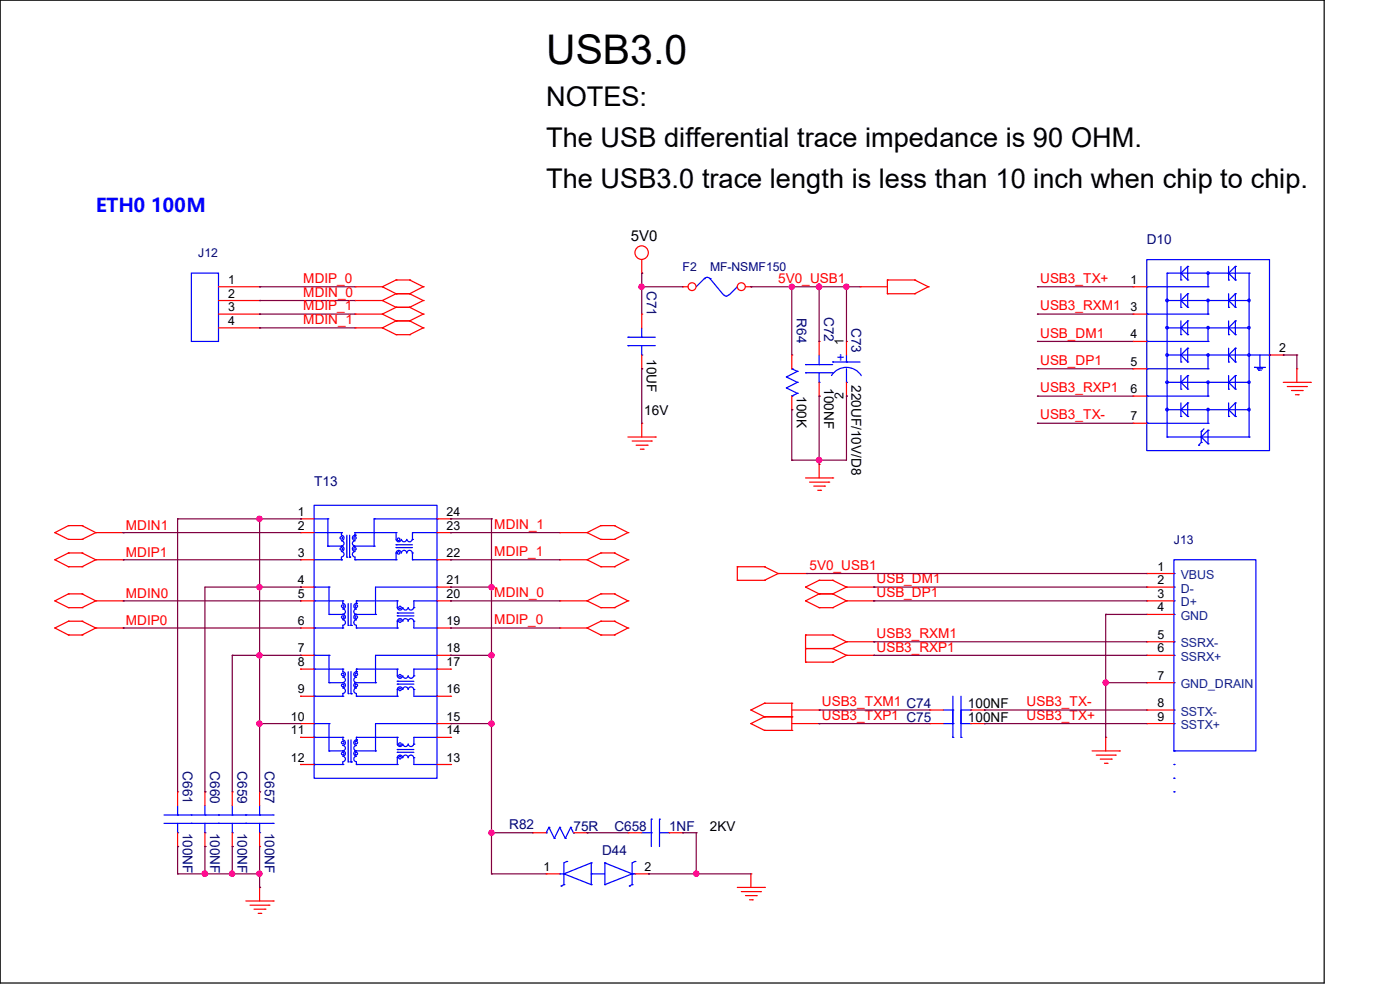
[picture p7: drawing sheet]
<svg xmlns="http://www.w3.org/2000/svg" width="297mm" height="210mm" viewBox="0 0 297 210" stroke-linecap="round" stroke-linejoin="round" font-family="sans-serif">
<path d="M0 0h280.9v208.5h-280.9z" fill="none" stroke="#000" stroke-width=".25"/>
<g fill="none" stroke="#f00" stroke-width=".25">
<path d="M84 59.4h.1M84 59.4h2.9M84 59.4l-2.9 1.4M86.9 59.4h.1M86.9 59.4l2.9 1.4M136.1 58h.1M136.1 55.1v2.9M188.3 59.4h.1M188.3 59.4v2.9M188.3 59.4h5.8M194.1 59.4h.1M194.1 59.4l2.8 1.4"/>
<path d="M75.3 60.8h.1M75.3 63.8h.1M75.3 66.6h.1M75.3 69.6h.1M75.3 60.8h5.8M75.3 63.8h5.8M75.3 66.6h5.8M75.3 69.6h5.8M81.1 60.8h.1M81.1 63.8h.1M81.1 66.6h.1M81.1 69.6h.1"/>
<path d="M81.1 60.8l2.9 1.5M81.1 63.8l2.9 1.4M81.1 66.6l2.9 1.5M81.1 69.6l2.9 1.4M84 62.3h.1M84 65.2h.1M84 68.1h.1M84 71h.1M84 62.3h2.9M84 65.2h2.9M84 62.3l-2.9 1.5M84 68.1h2.9"/>
<path d="M84 65.2l-2.9 1.4M84 71h2.9M84 68.1l-2.9 1.5M86.9 62.3h.1M86.9 65.2h.1M86.9 68.1h.1M86.9 71h.1M86.9 62.3l2.9 1.5M86.9 65.2l2.9 1.4M86.9 68.1l2.9 1.5M89.8 60.8h.1M89.8 63.8h.1"/>
<path d="M89.8 66.6h.1M89.8 69.6h.1M89.8 60.8l-2.9 1.5M89.8 63.8l-2.9 1.4M89.8 66.6l-2.9 1.5M89.8 69.6l-2.9 1.4M136.1 66.6h.1M136.1 78.2h.1M136.1 66.6v3M136.1 75.3v2.9M168 75.3h.1M168 75.3v2.9"/>
<path d="M179.6 72.4h.1M179.6 72.4v2.9M182.5 60.8h.1M182.5 60.8h5.8M188.3 62.3h.1M188.3 62.3h5.8M194.1 62.3h.1M196.9 60.8h.1M196.9 60.8l-2.8 1.5M240.4 60.8h.1M240.4 66.6h.1M240.4 72.4h.1"/>
<path d="M240.4 78.2h.1M240.4 60.8h2.9M240.4 66.6h2.9M240.4 72.4h2.9M240.4 78.2h2.9M269.3 75.3h2.9M272.2 75.3h.1M275.1 78.2h.1M275.1 78.2v2.9M133.2 92.7h5.8M134.1 93.6h4.1M135 94.4h2.3"/>
<path d="M135.8 95.3h.6M136.1 89.8h.1M136.1 89.8v2.9M136.4 95.3h.1M137.3 94.4h.1M138.2 93.6h.1M139 92.7h.1M168 86.9h.1M168 84v2.9M173.8 98.5h.1M173.8 98.5v2.9M179.6 84h.1"/>
<path d="M179.6 81.1v2.9M240.4 84h.1M240.4 89.8h.1M240.4 84h2.9M240.4 89.8h2.9M272.2 81.1h5.8M273.1 82h4.1M274 82.8h2.3M274.8 83.7h.6M275.4 83.7h.1M276.3 82.8h.1M277.2 82h.1"/>
<path d="M278 81.1h.1M11.6 118.7h.1M11.6 113h.1M11.6 118.7l2.9 1.5M11.6 113l2.9 1.4M14.5 117.3h.1M14.5 114.4h.1M14.5 111.5h.1M14.5 117.3l-2.9 1.4M14.5 117.3h2.9M14.5 114.4h2.9M14.5 111.5l-2.9 1.5"/>
<path d="M14.5 111.5h2.9M17.4 117.3h.1M17.4 114.4h.1M17.4 111.5h.1M17.4 117.3l2.9 1.4M17.4 111.5l2.9 1.5M20.3 118.7h.1M20.3 113h.1M20.3 118.7h5.8M20.3 118.7l-2.9 1.5M20.3 113h5.8M20.3 113l-2.9 1.4"/>
<path d="M26.1 118.7h.1M26.1 113h.1M63.8 110.1h.1M63.8 113h.1M63.8 118.7h.1M63.8 118.7h2.8M63.8 113h2.8M63.8 110.1h2.8M92.7 118.7h2.9M92.7 113h2.9M92.7 110.1h2.9M95.6 118.7h.1"/>
<path d="M95.6 113h.1M95.6 110.1h.1M118.7 118.7h.1M118.7 113h.1M118.7 118.7h5.8M118.7 113h5.8M124.5 118.7h.1M124.5 113h.1M124.5 118.7l3 1.5M124.5 113l3 1.4M127.5 117.3h.1M127.5 114.4h.1"/>
<path d="M127.5 111.5h.1M127.5 117.3h2.8M127.5 114.4h2.8M127.5 111.5h2.8M127.5 117.3l-3 1.4M127.5 111.5l-3 1.5M130.3 117.3h.1M130.3 114.4h.1M130.3 111.5h.1M130.3 117.3l2.9 1.4M130.3 111.5l2.9 1.5M133.2 118.7h.1"/>
<path d="M133.2 113h.1M133.2 118.7l-2.9 1.5M133.2 113l-2.9 1.4M170.9 101.4h5.8M171.7 102.3h4.1M172.6 103.1h2.3M173.5 104h.6M174.1 104h.1M174.9 103.1h.1M175.8 102.3h.1M176.7 101.4h.1M11.6 133.2h.1"/>
<path d="M11.6 127.5h.1M11.6 133.2l2.9 1.5M11.6 127.5l2.9 1.4M14.5 134.7h.1M14.5 131.8h.1M14.5 128.9h.1M14.5 126h.1M14.5 120.2h.1M14.5 120.2h2.9M14.5 134.7h2.9M14.5 126h2.9M14.5 128.9h2.9"/>
<path d="M14.5 131.8l-2.9 1.4M14.5 131.8h2.9M14.5 126l-2.9 1.5M17.4 134.7h.1M17.4 131.8h.1M17.4 128.9h.1M17.4 126h.1M17.4 120.2h.1M17.4 131.8l2.9 1.4M17.4 126l2.9 1.5M20.3 133.2h.1M20.3 127.5h.1"/>
<path d="M20.3 127.5h5.8M20.3 133.2h5.8M20.3 133.2l-2.9 1.5M20.3 127.5l-2.9 1.4M26.1 133.2h.1M26.1 127.5h.1M63.8 124.5h.1M63.8 127.5h.1M63.8 133.2h.1M63.8 139h.1M63.8 139h2.8M63.8 124.5h2.8"/>
<path d="M63.8 127.5h2.8M63.8 133.2h2.8M92.7 139h2.9M92.7 124.5h2.9M92.7 127.5h2.9M92.7 133.2h2.9M95.6 139h.1M95.6 133.2h.1M95.6 127.5h.1M95.6 124.5h.1M118.7 133.2h.1M118.7 127.5h.1"/>
<path d="M118.7 127.5h5.8M118.7 133.2h5.8M124.5 133.2h.1M124.5 127.5h.1M124.5 133.2l3 1.5M124.5 127.5l3 1.4M127.5 134.7h.1M127.5 131.8h.1M127.5 128.9h.1M127.5 126h.1M127.5 120.2h.1M127.5 120.2h2.8"/>
<path d="M127.5 134.7h2.8M127.5 126h2.8M127.5 128.9h2.8M127.5 131.8h2.8M127.5 131.8l-3 1.4M127.5 126l-3 1.5M130.3 134.7h.1M130.3 131.8h.1M130.3 128.9h.1M130.3 126h.1M130.3 120.2h.1M130.3 131.8l2.9 1.4"/>
<path d="M130.3 126l2.9 1.5M133.2 133.2h.1M133.2 127.5h.1M133.2 133.2l-2.9 1.5M133.2 127.5l-2.9 1.4M156.4 123.1h.1M156.4 120.2h.1M156.4 123.1h5.8M156.4 120.2v2.9M156.4 120.2h5.8M162.2 120.2h.1M162.2 123.1h.1"/>
<path d="M162.2 120.2l2.9 1.5M165.1 121.7h.1M165.1 121.7h5.8M165.1 121.7l-2.9 1.4M170.9 121.7h.1M170.9 137.6h.1M170.9 134.7h.1M170.9 124.5h.1M170.9 127.5h.1M170.9 137.6h5.8M170.9 134.7v5.8M170.9 134.7h5.8"/>
<path d="M170.9 124.5l2.9 1.5M170.9 127.5l2.9 1.4M173.8 123.1h.1M173.8 126h.1M173.8 128.9h.1M173.8 123.1h2.9M173.8 123.1l-2.9 1.4M173.8 126h2.9M173.8 126l-2.9 1.5M173.8 128.9h2.9M176.7 134.7h.1M176.7 137.6h.1"/>
<path d="M176.7 123.1h.1M176.7 126h.1M176.7 128.9h.1M176.7 134.7l2.9 1.4M176.7 137.6l2.9 1.4M176.7 123.1l2.9 1.4M176.7 126l2.9 1.5M179.6 136.1h.1M179.6 139h.1M179.6 124.5h.1M179.6 127.5h.1M179.6 136.1h5.8"/>
<path d="M179.6 136.1l-2.9 1.5M179.6 139h5.8M179.6 139l-2.9 1.5M179.6 124.5h5.8M179.6 124.5l-2.9 1.5M179.6 127.5h5.8M179.6 127.5l-2.9 1.4M185.4 136.1h.1M185.4 139h.1M185.4 124.5h.1M185.4 127.5h.1M243.3 121.7h.1"/>
<path d="M243.3 124.5h.1M243.3 127.5h.1M243.3 130.3h.1M243.3 136.1h.1M243.3 139h.1M243.3 121.7h5.7M243.3 136.1h5.7M243.3 139h5.7M243.3 124.5h5.7M243.3 127.5h5.7M243.3 130.3h5.7M63.8 141.9h.1"/>
<path d="M63.8 147.7h.1M63.8 153.5h.1M63.8 156.4h.1M63.8 153.5h2.8M63.8 141.9h2.8M63.8 147.7h2.8M63.8 156.4h2.8M92.7 153.5h2.9M92.7 141.9h2.9M92.7 147.7h2.9M92.7 156.4h2.9M95.6 156.4h.1"/>
<path d="M95.6 153.5h.1M95.6 147.7h.1M95.6 141.9h.1M159.3 153.5h.1M159.3 150.6h.1M159.3 153.5l2.9 1.4M159.3 150.6l2.9 1.5M162.2 152.1h.1M162.2 154.9h.1M162.2 149.2h.1M162.2 154.9h5.8M162.2 152.1h5.8"/>
<path d="M162.2 152.1l-2.9 1.4M162.2 149.2h5.8M162.2 149.2l-2.9 1.4M168 154.9h.1M168 152.1h.1M168 149.2h.1M168 153.5h5.8M168 149.2v5.7M168 150.6h5.8M170.9 140.5h.1M170.9 140.5h5.8M173.8 153.5h.1"/>
<path d="M173.8 150.6h.1M176.7 140.5h.1M197.2 153.5h.1M197.2 150.6h.1M197.2 153.5h2.9M197.2 150.6h2.9M205.9 153.5h2.9M205.9 150.6h2.9M208.8 153.5h.1M208.8 150.6h.1M231.7 159.3h5.8M234.6 156.4h.1"/>
<path d="M234.6 156.4v2.9M237.5 159.3h.1M243.3 144.8h.1M243.3 150.6h.1M243.3 153.5h.1M243.3 153.5h5.7M243.3 150.6h5.7M243.3 144.8h5.7M37.7 168h.1M37.7 179.6h.1M37.7 168v2.9M37.7 176.7v2.9"/>
<path d="M43.5 168h.1M43.5 179.6h.1M43.5 168v2.9M43.5 176.7v2.9M49.3 168h.1M49.3 179.6h.1M49.3 168v2.9M49.3 176.7v2.9M63.8 162.2h.1M63.8 162.2h2.8M92.7 162.2h2.9M95.6 162.2h.1"/>
<path d="M113 176.7h.1M113 176.7h2.9M121.7 176.7h2.8M124.5 176.7h.1M232.6 160.2h4M233.4 161h2.4M234.3 161.9h.6M234.9 161.9h.1M235.8 161h.1M236.6 160.2h.1M52.2 191.1h5.8M53 192h4.1"/>
<path d="M53.9 192.9h2.3M54.8 193.8h.5M55.1 188.3h.1M55.1 188.3v2.8M55.3 193.8h.1M56.2 192.9h.1M57.1 192h.1M58 191.1h.1M115.9 185.4h.1M115.9 185.4h2.8M134.7 185.4h2.9M137.6 185.4h.1"/>
<path d="M156.4 188.3h5.8M157.3 189.1h4M158.2 190h2.2M159 190.9h.6M159.3 185.4h.1M159.3 185.4v2.9M159.6 190.9h.1M160.4 190h.1M161.3 189.1h.1M162.2 188.3h.1"/>
<circle cx="136.1" cy="53.6" r="1.43"/>
</g>
<g fill="none" stroke="#00f" stroke-width=".25">
<path d="M149.4 59.1l.6-.3 .6 .3M149.4 59.1h.1M149.4 59.1l-1.7 1.7M150.6 59.1h.1M150.6 59.1l2.9 3.5M243.3 55.1h26v40.5h-26zM247.6 58h.1M247.6 58h17.4M247.6 58v34.7M250.5 59.4h.1M250.5 58h.1M250.5 56.5v2.9"/>
<path d="M250.5 58l1.5 1.4M252 56.5h.1M252 59.4h.1M252 56.5v2.9M252 56.5l-1.5 1.5M256.3 58h.1M256.3 58v2.8M260.6 59.4h.1M260.6 58h.1M260.6 56.5v2.9M260.6 58l1.5 1.4M262.1 56.5h.1"/>
<path d="M262.1 59.4h.1M262.1 56.5v2.9M262.1 56.5l-1.5 1.5M265 58h.1M265 58v34.7M133.2 73.3h.1M133.2 71.5h.1M133.2 73.3h5.8M133.2 71.5h5.8M136.1 75.3h.1M136.1 71.5h.1M136.1 69.6v1.9"/>
<path d="M136.1 73.3v2M154.6 62.5a.58 .58 0 0 1-1 0M156.4 60.8h.1M156.4 60.8l-1.7 1.8M166.8 80h.1M166.8 80l2.4 1.1M168 78.2h.1M168 78.2l1.2 .6M169.2 78.8h.1M169.2 78.8l-2.4 1.2M176.4 79.7a3.7 3.7 0 0 1 6.3 0M176.7 76.8h.1"/>
<path d="M176.7 76.8h5.8M179.6 76.8h.1M179.6 75.3v1.5M179.6 78.2v2.9M243.3 78.2h.1M243.3 72.4h.1M243.3 66.6h.1M243.3 60.8h.1M243.3 78.2h13M243.3 72.4h13M243.3 66.6h13M243.3 60.8h13"/>
<path d="M247.6 69.6h.1M247.6 63.8h.1M247.6 75.3h.1M247.6 69.6h17.4M247.6 63.8h17.4M247.6 75.3h21.7M250.5 76.8h.1M250.5 75.3h.1M250.5 71h.1M250.5 69.6h.1M250.5 65.2h.1M250.5 63.8h.1"/>
<path d="M250.5 62.3v2.9M250.5 68.1v2.9M250.5 73.9v2.9M250.5 79.7v2.8M250.5 75.3l1.5 1.5M250.5 69.6l1.5 1.4M250.5 63.8l1.5 1.4M252 79.7h.1M252 73.9h.1M252 76.8h.1M252 68.1h.1M252 71h.1"/>
<path d="M252 62.3h.1M252 65.2h.1M252 62.3v2.9M252 68.1v2.9M252 73.9v2.9M252 79.7v2.8M252 79.7l-1.5 1.4M252 73.9l-1.5 1.4M252 68.1l-1.5 1.5M252 62.3l-1.5 1.5M256.3 78.2h.1M256.3 75.3h.1"/>
<path d="M256.3 72.4h.1M256.3 69.6h.1M256.3 66.6h.1M256.3 63.8h.1M256.3 60.8h.1M256.3 63.8v2.8M256.3 69.6v2.8M256.3 75.3v2.9M260.6 76.8h.1M260.6 75.3h.1M260.6 71h.1M260.6 69.6h.1"/>
<path d="M260.6 65.2h.1M260.6 63.8h.1M260.6 62.3v2.9M260.6 68.1v2.9M260.6 73.9v2.9M260.6 79.7v2.8M260.6 75.3l1.5 1.5M260.6 69.6l1.5 1.4M260.6 63.8l1.5 1.4M262.1 79.7h.1M262.1 73.9h.1M262.1 76.8h.1"/>
<path d="M262.1 68.1h.1M262.1 71h.1M262.1 62.3h.1M262.1 65.2h.1M262.1 62.3v2.9M262.1 68.1v2.9M262.1 73.9v2.9M262.1 79.7v2.8M262.1 79.7l-1.5 1.4M262.1 73.9l-1.5 1.4M262.1 68.1l-1.5 1.5M262.1 62.3l-1.5 1.5"/>
<path d="M266.1 77.9h.1M266.1 77.9h2.4M266.7 78.2h.1M266.7 78.2h1.2M267 78.5h.1M267 78.5h.6M267.3 77.9h.1M267.3 75.3v2.6M269.3 75.3h.1M166.8 82.3h.1M166.8 82.3l2.4 1.1M168 84h.1"/>
<path d="M169.2 81.1h.1M169.2 83.4h.1M169.2 81.1l-2.4 1.2M169.2 83.4l-1.2 .6M179.6 81.1h.1M243.3 89.8h.1M243.3 84h.1M243.3 89.8h13M243.3 84h13M247.6 86.9h.1M247.6 81.1h.1M247.6 92.7h.1"/>
<path d="M247.6 86.9h17.4M247.6 81.1h17.4M247.6 92.7h17.4M250.5 88.3h.1M250.5 86.9h.1M250.5 82.5h.1M250.5 81.1h.1M250.5 85.5v2.8M250.5 86.9l1.5 1.4M250.5 81.1l1.5 1.4M252 85.5h.1M252 88.3h.1"/>
<path d="M252 82.5h.1M252 85.5l-1.5 1.4M252 85.5v2.8M254.3 94.4h.1M254.8 91.5h.1M254.8 93.9h.1M254.8 92.7h.1M254.8 91.5v2.4M254.8 93.9l-.5 .5M254.8 92.7l1.5 1.4M255.4 91l-.6 .5M256.3 89.8h.1"/>
<path d="M256.3 86.9h.1M256.3 84h.1M256.3 81.1h.1M256.3 91.3h.1M256.3 94.1h.1M256.3 81.1v2.9M256.3 86.9v2.9M256.3 91.3v2.8M256.3 91.3l-1.5 1.4M260.6 88.3h.1M260.6 86.9h.1M260.6 82.5h.1"/>
<path d="M260.6 81.1h.1M260.6 85.5v2.8M260.6 86.9l1.5 1.4M260.6 81.1l1.5 1.4M262.1 85.5h.1M262.1 88.3h.1M262.1 82.5h.1M262.1 85.5l-1.5 1.4M262.1 85.5v2.8M265 92.7h.1M66.6 107.2h26.1v57.9h-26.1zM66.6 118.7h5.8"/>
<path d="M66.6 113h5.8M66.6 110.1h3M69.6 110.1h.1M69.6 115.9h.1M69.6 115.9h2.8M69.6 110.1v5.8M72.4 118.7h.1M72.4 113h.1M72.4 115.9h.1M72.4 115.9a.55 .55 0 0 1 .6 .5 .55 .55 0 0 1-.6 .6M72.4 113v.5a.57 .57 0 0 1 .6 .6 .57 .57 0 0 1-.6 .6M72.4 114.7a.55 .55 0 0 1 .6 .6 .55 .55 0 0 1-.6 .5"/>
<path d="M72.4 117a.57 .57 0 0 1 .6 .6 .57 .57 0 0 1-.6 .6M72.4 118.2v.5M73.6 118.2h.1M73.6 113.5v4.7M74.2 118.2h.1M74.2 113.5v4.7M75.1 115.9h.1M75.1 115.9h4.3M75.3 113h.1M75.3 118.7h.1M75.3 115.9a.55 .55 0 0 0-.5 .5 .55 .55 0 0 0 .5 .6M75.3 113.5a.57 .57 0 0 0-.5 .6 .57 .57 0 0 0 .5 .6"/>
<path d="M75.3 113.5h.1M75.3 117a.57 .57 0 0 0-.5 .6 .57 .57 0 0 0 .5 .6M75.3 114.7a.55 .55 0 0 0-.5 .6 .55 .55 0 0 0 .5 .5M75.3 118.7h8.7M75.3 113h8.7M75.3 113v.5M75.3 118.2v.5M79.4 110.1h.1M79.4 115.9h.1M79.4 110.1h13.3M79.4 110.1v5.8M84 113v1.4a.55 .55 0 0 0 .6 .5 .55 .55 0 0 0 .5-.5"/>
<path d="M84 113h.1M84 115.6h.1M84 117.3a.55 .55 0 0 1 .6-.5 .55 .55 0 0 1 .5 .5M84 118.7h.1M84 117.3h.1M84 116.2h.1M84 117.3v1.4M84 115.6h3.5M84 116.2h3.5M85.2 117.3a.55 .55 0 0 1 .5-.5 .55 .55 0 0 1 .6 .5 .59 .59 0 0 1 .6-.5 .59 .59 0 0 1 .6 .5M86.3 114.4a.55 .55 0 0 1-.6 .5 .55 .55 0 0 1-.5-.5M87.5 114.4a.57 .57 0 0 1-.6 .5 .57 .57 0 0 1-.6-.5"/>
<path d="M87.5 118.7h.1M87.5 117.3h.1M87.5 113h.1M87.5 114.4h.1M87.5 118.7h5.2M87.5 113h5.2M87.5 113v1.4M87.5 117.3v1.4M92.7 110.1h.1M92.7 113h.1M92.7 118.7h.1M249 118.7h17.4v40.6h-17.4z"/>
<path d="M66.6 139h.1M66.6 133.2h.1M66.6 127.5h.1M66.6 124.5h.1M66.6 124.5h3.2M66.6 127.5h6.1M66.6 133.2h6.1M66.6 139h3.2M69.8 139h.1M69.8 124.5h.1M69.8 130.3h.1M69.8 124.5v5.8"/>
<path d="M69.8 139v5.8M69.8 130.3h2.9M72.7 130.3h.1M72.7 133.2h.1M72.7 127.5h.1M72.7 130.3a.55 .55 0 0 1 .6 .6 .55 .55 0 0 1-.6 .5M72.7 127.5v.5a.57 .57 0 0 1 .6 .6 .57 .57 0 0 1-.6 .6M72.7 129.2a.55 .55 0 0 1 .6 .6 .55 .55 0 0 1-.6 .5M72.7 131.5a.57 .57 0 0 1 .6 .6 .57 .57 0 0 1-.6 .5v.6M73.9 132.7h.1M73.9 128v4.7M74.5 132.7h.1"/>
<path d="M74.5 128v4.7M75.3 130.3h.1M75.3 130.3h4.4M75.6 127.5h.1M75.6 133.2h.1M75.6 128h.1M75.6 127.5h8.7M75.6 133.2h8.7M75.6 127.5v.5M75.6 130.3a.55 .55 0 0 0-.5 .6 .55 .55 0 0 0 .5 .5M75.6 128a.57 .57 0 0 0-.5 .6 .57 .57 0 0 0 .5 .6M75.6 131.5a.57 .57 0 0 0-.5 .6 .57 .57 0 0 0 .5 .5v.6"/>
<path d="M75.6 129.2a.55 .55 0 0 0-.5 .6 .55 .55 0 0 0 .5 .5M79.7 130.3h.1M84.3 127.5v1.4a.57 .57 0 0 0 .6 .5 .57 .57 0 0 0 .5-.5M84.3 127.5h.1M84.3 130h.1M84.3 131.8a.57 .57 0 0 1 .6-.6 .57 .57 0 0 1 .5 .6M84.3 133.2h.1M84.3 131.8h.1M84.3 130.6h.1M84.3 131.8v1.4M84.3 130h3.5M84.3 130.6h3.5"/>
<path d="M85.5 131.8a.55 .55 0 0 1 .5-.6 .55 .55 0 0 1 .6 .6M86.6 128.9a.55 .55 0 0 1-.6 .5 .55 .55 0 0 1-.5-.5M86.6 131.8a.57 .57 0 0 1 .6-.6 .57 .57 0 0 1 .6 .6M87.8 128.9a.57 .57 0 0 1-.6 .5 .57 .57 0 0 1-.6-.5M87.8 131.8h.1M87.8 128.9h.1M87.8 131.8v1.4h4.9M92.7 124.5h.1M92.7 127.5h.1M92.7 133.2h.1M92.7 139h.1M92.7 124.5h-13v5.8"/>
<path d="M92.7 127.5h-4.9v1.4M92.7 139h-13v5.8M249 139h.1M249 136.1h.1M249 130.3h.1M249 127.5h.1M249 124.5h.1M249 121.7h.1M66.6 156.4h.1M66.6 153.5h.1M66.6 147.7h.1M66.6 141.9h.1"/>
<path d="M66.6 153.5h3.2M66.6 141.9h6.1M66.6 147.7h6.1M66.6 156.4h6.1M69.8 153.5h.1M69.8 159.3h.1M69.8 144.8h.1M69.8 159.3h2.9M69.8 153.5v5.8M69.8 144.8h2.9M72.7 159.3h.1M72.7 156.4h.1"/>
<path d="M72.7 159.3a.55 .55 0 0 1 .6 .6 .55 .55 0 0 1-.6 .5M72.7 156.4v.6a.57 .57 0 0 1 .6 .5 .57 .57 0 0 1-.6 .6M72.7 158.2a.55 .55 0 0 1 .6 .5 .55 .55 0 0 1-.6 .6M72.7 144.8h.1M72.7 147.7h.1M72.7 141.9h.1M72.7 144.8a.55 .55 0 0 1 .6 .6 .55 .55 0 0 1-.6 .5M72.7 141.9v.6a.57 .57 0 0 1 .6 .6 .57 .57 0 0 1-.6 .5M72.7 143.7a.55 .55 0 0 1 .6 .5 .55 .55 0 0 1-.6 .6M72.7 146a.57 .57 0 0 1 .6 .5 .57 .57 0 0 1-.6 .6v.6M73.9 147.2h.1M73.9 142.5v4.7"/>
<path d="M73.9 157v4.6M74.5 147.2h.1M74.5 142.5v4.7M74.5 157v4.6M75.3 159.3h.1M75.3 144.8h.1M75.3 159.3h4.4M75.3 144.8h4.4M75.6 156.4h.1M75.6 157h.1M75.6 141.9h.1M75.6 147.7h.1"/>
<path d="M75.6 142.5h.1M75.6 141.9h8.7M75.6 147.7h8.7M75.6 156.4h8.7M75.6 141.9v.6M75.6 156.4v.6M75.6 159.3a.55 .55 0 0 0-.5 .6 .55 .55 0 0 0 .5 .5M75.6 157a.57 .57 0 0 0-.5 .5 .57 .57 0 0 0 .5 .6M75.6 158.2a.55 .55 0 0 0-.5 .5 .55 .55 0 0 0 .5 .6M75.6 144.8a.55 .55 0 0 0-.5 .6 .55 .55 0 0 0 .5 .5M75.6 142.5a.57 .57 0 0 0-.5 .6 .57 .57 0 0 0 .5 .5M75.6 146a.57 .57 0 0 0-.5 .5 .57 .57 0 0 0 .5 .6v.6"/>
<path d="M75.6 143.7a.55 .55 0 0 0-.5 .5 .55 .55 0 0 0 .5 .6M79.7 159.3h.1M79.7 144.8h.1M84.3 156.4v1.5a.57 .57 0 0 0 .6 .5 .57 .57 0 0 0 .5-.5M84.3 156.4h.1M84.3 159h.1M84.3 159.6h.1M84.3 141.9v1.5a.57 .57 0 0 0 .6 .5 .57 .57 0 0 0 .5-.5M84.3 141.9h.1M84.3 144.5h.1M84.3 146.3a.57 .57 0 0 1 .6-.6 .57 .57 0 0 1 .5 .6M84.3 147.7h.1"/>
<path d="M84.3 146.3h.1M84.3 145.1h.1M84.3 146.3v1.4M84.3 159h3.5M84.3 159.6h3.5M84.3 144.5h3.5M84.3 145.1h3.5M85.5 146.3a.55 .55 0 0 1 .5-.6 .55 .55 0 0 1 .6 .6M86.6 157.9a.55 .55 0 0 1-.6 .5 .55 .55 0 0 1-.5-.5M86.6 143.4a.55 .55 0 0 1-.6 .5 .55 .55 0 0 1-.5-.5M86.6 146.3a.57 .57 0 0 1 .6-.6 .57 .57 0 0 1 .6 .6M87.8 157.9a.57 .57 0 0 1-.6 .5 .57 .57 0 0 1-.6-.5"/>
<path d="M87.8 143.4a.57 .57 0 0 1-.6 .5 .57 .57 0 0 1-.6-.5M87.8 157.9h.1M87.8 146.3h.1M87.8 143.4h.1M87.8 146.3v1.4h4.9M92.7 141.9h.1M92.7 147.7h.1M92.7 153.5h.1M92.7 156.4h.1M92.7 153.5h-13v5.8M92.7 141.9h-4.9v1.5M92.7 156.4h-4.9v1.5"/>
<path d="M200.1 153.5h2M200.1 150.6h2M202.1 153.5h.1M202.1 156.4h.1M202.1 150.6h.1M202.1 147.7v8.7M203.9 156.4h.1M203.9 153.5h.1M203.9 153.5h2M203.9 147.7v8.7M203.9 150.6h2M205.9 153.5h.1"/>
<path d="M205.9 150.6h.1M249 153.5h.1M249 150.6h.1M249 144.8h.1M249 159.3h.1M34.8 174.7h17.4M34.8 172.9h17.4M37.7 176.7h.1M37.7 172.9h.1M37.7 170.9v2M37.7 174.7v2M40.6 174.7h.1"/>
<path d="M40.6 172.9h.1M43.5 176.7h.1M43.5 172.9h.1M43.5 170.9v2M43.5 174.7v2M46.4 174.7h.1M46.4 172.9h.1M49.3 176.7h.1M49.3 172.9h.1M49.3 170.9v2M49.3 174.7v2M52.2 174.7h.1"/>
<path d="M52.2 172.9h.1M66.6 162.2h.1M66.6 162.2h6.1M72.7 162.2h.1M72.7 160.4a.57 .57 0 0 1 .6 .6 .57 .57 0 0 1-.6 .6v.6M73.9 161.6h.1M74.5 161.6h.1M75.6 162.2h.1M75.6 162.2h8.7M75.6 160.4a.57 .57 0 0 0-.5 .6 .57 .57 0 0 0 .5 .6v.6M84.3 160.7a.57 .57 0 0 1 .6-.5 .57 .57 0 0 1 .5 .5M84.3 162.2h.1"/>
<path d="M84.3 160.7h.1M84.3 160.7v1.5M85.5 160.7a.55 .55 0 0 1 .5-.5 .55 .55 0 0 1 .6 .5M86.6 160.7a.57 .57 0 0 1 .6-.5 .57 .57 0 0 1 .6 .5M87.8 160.7h.1M87.8 160.7v1.5h4.9M92.7 162.2h.1M115.9 176.7h.1M116.5 175.5h.1M116.5 175.5l1.1 2.3M116.5 175.5l-.6 1.2M117.6 177.8h.1"/>
<path d="M118.7 175.5h.1M118.7 175.5l1.2 2.3M118.7 175.5l-1.1 2.3M119.9 177.8h.1M121.1 175.5h.1M121.1 175.5l-1.2 2.3M121.1 175.5l.6 1.2M121.7 176.7h.1M249 165.1h.1M249 162.2h.1M249 168h.1M118.7 185.4h.1"/>
<path d="M118.7 185.4h.9M119 188h.1M119.6 185.4h.1M119.6 187.7h.1M119.6 185.4l5.8 2.3M119.6 187.7l-.6 .3M120.2 182.8h.1M120.2 182.8l-.6 .2v4.7M125.4 187.7h.1M125.4 183h.1M125.4 185.4h.1M125.4 183v4.7"/>
<path d="M125.4 183l-5.8 2.4M125.4 185.4h2.9M128.3 183h.1M128.3 187.7h.1M128.3 183l5.8 2.4M128.3 183v4.7M133.5 188h.1M134.1 185.4h.1M134.1 187.7h.1M134.1 185.4l-5.8 2.3M134.1 187.7l-.6 .3M134.1 185.4h.6"/>
<path d="M134.7 182.8h.1M134.7 185.4h.1M134.7 182.8l-.6 .2v4.7"/>
<circle cx="256.3" cy="57.9" r=".27"/>
<circle cx="247.6" cy="69.5" r=".28"/>
<circle cx="247.6" cy="75.3" r=".28"/>
<circle cx="247.6" cy="63.7" r=".28"/>
<circle cx="256.3" cy="63.7" r=".27"/>
<circle cx="256.3" cy="69.5" r=".27"/>
<circle cx="256.3" cy="75.3" r=".27"/>
<circle cx="265" cy="69.5" r=".27"/>
<circle cx="265" cy="63.7" r=".27"/>
<circle cx="265" cy="75.3" r=".27"/>
<circle cx="247.6" cy="86.9" r=".28"/>
<circle cx="247.6" cy="81.1" r=".28"/>
<circle cx="256.3" cy="86.9" r=".27"/>
<circle cx="256.3" cy="81.1" r=".27"/>
<circle cx="265" cy="86.9" r=".27"/>
<circle cx="265" cy="81.1" r=".27"/>
<circle cx="72.4" cy="116.4" r=".28"/>
<circle cx="72.4" cy="114.1" r=".28"/>
<circle cx="75.3" cy="116.4" r=".27"/>
<circle cx="75.3" cy="114.1" r=".27"/>
<circle cx="84.6" cy="114.4" r=".28"/>
<circle cx="84.6" cy="117.3" r=".28"/>
<circle cx="72.7" cy="130.9" r=".28"/>
<circle cx="72.7" cy="128.6" r=".28"/>
<circle cx="75.6" cy="130.9" r=".28"/>
<circle cx="75.6" cy="128.6" r=".28"/>
<circle cx="84.9" cy="131.8" r=".28"/>
<circle cx="84.9" cy="128.9" r=".28"/>
<circle cx="72.7" cy="159.9" r=".28"/>
<circle cx="72.7" cy="143.1" r=".28"/>
<circle cx="72.7" cy="157.5" r=".28"/>
<circle cx="72.7" cy="145.4" r=".28"/>
<circle cx="75.6" cy="159.9" r=".28"/>
<circle cx="75.6" cy="157.5" r=".28"/>
<circle cx="75.6" cy="143.1" r=".28"/>
<circle cx="75.6" cy="145.4" r=".28"/>
<circle cx="84.9" cy="146.2" r=".28"/>
<circle cx="84.9" cy="143.4" r=".28"/>
<circle cx="84.9" cy="157.8" r=".28"/>
<circle cx="84.9" cy="160.7" r=".28"/>
</g>
<circle cx="146.8" cy="60.8" r=".84" fill="#fff" stroke="#f00" stroke-width=".25"/>
<path d="M144.8 60.8h.1M144.8 60.8h1.2" fill="none" stroke="#f00" stroke-width=".25"/>
<circle cx="157.3" cy="60.8" r=".84" fill="#fff" stroke="#f00" stroke-width=".25"/>
<g fill="none" stroke="#f00" stroke-width=".25">
<path d="M46.4 60.8h8.7M46.4 63.8h8.7M46.4 66.6h8.7M46.4 69.6h8.7M55.1 60.8h.1M55.1 63.8h.1M55.1 66.6h.1M55.1 69.6h.1M158.2 60.8h1.1M159.3 60.8h.1M173.8 72.4h.1M173.8 72.4v2.9"/>
<path d="M173.8 84h.1M173.8 81.1v2.9M55.1 168h.1M55.1 179.6h.1M55.1 168v2.9M55.1 176.7v2.9M133.2 176.7h.1M133.2 176.7h2.9M141.9 176.7h2.9M144.8 176.7h.1"/>
</g>
<g fill="none" stroke="#00f" stroke-width=".25">
<path d="M40.6 58h5.8v14.4h-5.8zM170.9 79.1h.1M170.9 77.3h.1M170.9 79.1h5.8M170.9 77.3h5.8M173.8 77.3h.1M173.8 75.3v2M173.8 79.1v2M173.8 81.1h.1M52.2 174.7h5.8M52.2 172.9h5.8M55.1 176.7h.1"/>
<path d="M55.1 172.9h.1M55.1 170.9v2M55.1 174.7v2M58 174.7h.1M58 172.9h.1M136.1 176.7h2.1M138.2 176.7h.1M138.2 173.8h.1M138.2 173.8v5.8M139.9 173.8h.1M139.9 176.7h2M139.9 173.8v5.8"/>
<path d="M141.9 176.7h.1"/>
</g>
<g fill="none" stroke="#800040" stroke-width=".25">
<path d="M136.1 58h.1M136.1 58v8.6M55.1 60.8h.1M55.1 63.8h.1M55.1 66.6h.1M55.1 69.6h.1M55.1 60.8h20.2M55.1 66.6h20.2M55.1 63.8h20.2M55.1 69.6h20.2M136.1 60.8h.1M136.1 78.2h.1"/>
<path d="M136.1 60.8h8.7M136.1 78.2v11.6M159.3 60.8h.1M159.3 60.8h23.2M168 60.8h.1M168 60.8v14.5M173.8 60.8h.1M173.8 60.8v11.6M179.6 60.8h.1M179.6 60.8v11.6M220.1 60.8h.1M220.1 66.6h.1"/>
<path d="M220.1 72.4h.1M220.1 78.2h.1M220.1 60.8h20.3M220.1 66.6h20.3M220.1 72.4h20.3M220.1 78.2h20.3M272.2 75.3h.1M272.2 75.3h2.9M275.1 75.3h.1M275.1 75.3v2.9M168 97.6h.1M168 86.9h.1"/>
<path d="M168 86.9v10.7M173.8 84h.1M173.8 97.6h.1M173.8 84v14.5M179.6 84h.1M179.6 84v13.6h-11.6M220.1 89.8h.1M220.1 84h.1M220.1 89.8h20.3M220.1 84h20.3M26.1 118.7h.1M26.1 113h.1"/>
<path d="M26.1 118.7h37.7M26.1 113h37.7M37.7 110.1h.1M37.7 110.1h26.1M37.7 110.1v57.9M55.1 110.1h.1M55.1 110.1v57.9M63.8 110.1h.1M95.6 110.1h.1M95.6 118.7h.1M95.6 113h.1M95.6 110.1h8.7"/>
<path d="M95.6 118.7h23.1M95.6 113h23.1M104.3 110.1h.1M104.3 110.1v75.3M26.1 133.2h.1M26.1 127.5h.1M26.1 127.5h37.7M26.1 133.2h37.7M49.3 139h.1M49.3 139h14.5M49.3 139v29M55.1 139h.1"/>
<path d="M55.1 124.5h.1M63.8 139h.1M63.8 124.5h.1M63.8 124.5h-20.3v43.5M95.6 139h.1M95.6 124.5h.1M95.6 133.2h.1M95.6 127.5h.1M95.6 124.5h8.7M95.6 127.5h23.1M95.6 139h8.7M95.6 133.2h23.1"/>
<path d="M104.3 139h.1M104.3 124.5h.1M171.2 121.7h.1M171.2 121.7h72.1M185.4 124.5h.1M185.4 127.5h.1M185.4 136.1h.1M185.4 139h.1M185.4 124.5h57.9M185.4 127.5h57.9M185.4 136.1h57.9M185.4 139h57.9"/>
<path d="M234.6 130.3h.1M234.6 130.3v26.1M234.6 130.3h8.7M55.1 153.5h.1M55.1 153.5h8.7M95.6 153.5h.1M95.6 153.5h8.7M104.3 153.5h.1M173.8 153.5h.1M173.8 150.6h.1M173.8 153.5h23.4M173.8 150.6h23.4"/>
<path d="M208.8 153.5h.1M208.8 150.6h.1M208.8 153.5h34.5M208.8 150.6h34.5M234.6 144.8h.1M234.6 144.8h8.7M37.7 179.6h.1M37.7 179.6v5.8M43.5 179.6h.1M43.5 168h.1M43.5 179.6v5.8M49.3 179.6h.1"/>
<path d="M49.3 179.6v5.8M55.1 168h.1M55.1 179.6v8.7M104.3 176.7h.1M104.3 176.7h8.7M124.5 176.7h.1M124.5 176.7h8.7M144.8 176.7h.1M144.8 176.7h2.9M147.7 176.7h.1M147.7 176.7v8.7M37.7 185.4h.1"/>
<path d="M37.7 185.4h17.4M43.5 185.4h.1M49.3 185.4h.1M55.1 185.4h.1M55.1 188.3h.1M104.3 185.4h.1M104.3 185.4h11.6M137.6 185.4h.1M137.6 185.4h21.7M147.7 185.4h.1"/>
</g>
<g fill="#f0f" stroke="#f0f" stroke-width=".25">
<circle cx="136.1" cy="60.8" r=".55"/>
<circle cx="234.6" cy="144.8" r=".55"/>
<circle cx="173.8" cy="97.6" r=".57"/>
<circle cx="179.5" cy="60.8" r=".55"/>
<circle cx="173.8" cy="60.8" r=".57"/>
<circle cx="168" cy="60.8" r=".55"/>
<circle cx="55" cy="185.3" r=".55"/>
<circle cx="147.7" cy="185.3" r=".55"/>
<circle cx="104.3" cy="176.7" r=".55"/>
<circle cx="104.3" cy="153.5" r=".55"/>
<circle cx="104.3" cy="139" r=".55"/>
<circle cx="104.3" cy="124.5" r=".55"/>
<circle cx="55" cy="153.5" r=".55"/>
<circle cx="49.2" cy="185.3" r=".55"/>
<circle cx="43.5" cy="185.3" r=".57"/>
<circle cx="55" cy="139" r=".55"/>
<circle cx="55" cy="124.5" r=".55"/>
<circle cx="55" cy="110.1" r=".55"/>
</g>
<text font-size="8.7" x="115.9" y="13.6">USB3.0</text>
<g font-size="5.8">
<text x="115.9" y="22.6">NOTES:</text>
<text x="115.9" y="31.3">The USB differential trace impedance is 90 OHM.</text>
<text x="115.9" y="40">The USB3.0 trace length is less than 10 inch when chip to chip.</text>
</g>
<text font-size="4" fill="#00f" x="20.3" y="44.9">ETH0 100M</text>
<text font-size="3.2" x="133.8" y="51.2">5V0</text>
<g font-size="2.9" fill="#000080">
<text x="243.3" y="51.9">D10</text>
<text x="137.2" y="61.7" transform="rotate(90 137.2 61.7)">C71</text>
<text x="169.1" y="67.5" transform="rotate(90 169.1 67.5)">R64</text>
<text x="174.9" y="67.2" transform="rotate(90 174.9 67.2)">C72</text>
<text x="180.7" y="69.6" transform="rotate(90 180.7 69.6)">C73</text>
<text x="66.6" y="103.1">T13</text>
<text x="38.8" y="163.7" transform="rotate(90 38.8 163.7)">C661</text>
<text x="44.6" y="163.7" transform="rotate(90 44.6 163.7)">C660</text>
<text x="50.4" y="163.7" transform="rotate(90 50.4 163.7)">C659</text>
<text x="56.2" y="163.7" transform="rotate(90 56.2 163.7)">C657</text>
<text x="38.8" y="176.7" transform="rotate(90 38.8 176.7)">100NF</text>
<text x="44.6" y="176.7" transform="rotate(90 44.6 176.7)">100NF</text>
<text x="50.4" y="176.7" transform="rotate(90 50.4 176.7)">100NF</text>
<text x="56.2" y="176.7" transform="rotate(90 56.2 176.7)">100NF</text>
<text x="108" y="175.8">R82</text>
<text x="121.7" y="176.4">75R</text>
<text x="130.3" y="176.4">C658</text>
<text x="142" y="176.4">1NF</text>
<text x="127.7" y="181.3">D44</text>
</g>
<g font-size="2.9" fill="#f00">
<text x="64.3" y="60">MDIP_0</text>
<text x="64.3" y="62.9">MDIN_0</text>
<text x="64.3" y="65.8">MDIP_1</text>
<text x="165.1" y="60">5V0_USB1</text>
<text x="220.7" y="60">USB3_TX+</text>
<text x="220.7" y="65.8">USB3_RXM1</text>
<text x="64.3" y="68.7">MDIN_1</text>
<text x="220.7" y="71.6">USB_DM1</text>
<text x="220.7" y="77.4">USB_DP1</text>
<text x="220.7" y="83.2">USB3_RXP1</text>
<text x="220.7" y="89">USB3_TX-</text>
<text x="26.7" y="112.4">MDIN1</text>
<text x="104.9" y="112.2">MDIN_1</text>
<text x="26.7" y="118.2">MDIP1</text>
<text x="104.9" y="117.9">MDIP_1</text>
<text x="171.7" y="120.9">5V0_USB1</text>
<text x="186" y="123.7">USB_DM1</text>
<text x="26.7" y="126.9">MDIN0</text>
<text x="104.9" y="126.7">MDIN_0</text>
<text x="186" y="126.7">USB_DP1</text>
<text x="26.7" y="132.6">MDIP0</text>
<text x="104.9" y="132.4">MDIP_0</text>
<text x="186" y="135.3">USB3_RXM1</text>
<text x="186" y="138.2">USB3_RXP1</text>
<text x="174.4" y="149.8">USB3_TXM1 C74</text>
<text x="217.8" y="149.8">USB3_TX-</text>
<text x="174.4" y="152.7">USB3_TXP1 C75</text>
<text x="217.8" y="152.7">USB3_TX+</text>
</g>
<g font-size="2.9">
<text x="137.2" y="76.2" transform="rotate(90 137.2 76.2)">10UF</text>
<text x="174.9" y="82.3" transform="rotate(90 174.9 82.3)">100NF</text>
<text x="180.7" y="81.7" transform="rotate(90 180.7 81.7)">220UF/10V/D8</text>
<text x="136.7" y="88.1">16V</text>
<text x="169.1" y="84" transform="rotate(90 169.1 84)">100K</text>
<text x="205.4" y="153.2">100NF</text>
<text x="205.4" y="150.3">100NF</text>
<text x="150.6" y="176.4">2KV</text>
</g>
<text font-size="2.9" fill="#00f" x="177.5" y="76.8">+</text>
<g font-size="2.6" fill="#000080">
<text x="42" y="54.5">J12</text>
<text x="144.8" y="57.4">F2</text>
<text x="150.6" y="57.4">MF-NSMF150</text>
<text x="249" y="115.3">J13</text>
</g>
<g font-size="2.6">
<text x="48.4" y="60.2">1</text>
<text x="48.4" y="63.1">2</text>
<text x="48.4" y="66">3</text>
<text x="239.8" y="60.2">1</text>
<text x="239.8" y="66">3</text>
<text x="48.4" y="68.9">4</text>
<text x="239.8" y="71.8">4</text>
<text x="178.9" y="73.3" transform="rotate(-90 178.9 73.3)">1</text>
<text x="239.8" y="77.6">5</text>
<text x="271.4" y="74.7">2</text>
<text x="239.8" y="83.4">6</text>
<text x="178.9" y="84.6" transform="rotate(-90 178.9 84.6)">2</text>
<text x="239.8" y="89.2">7</text>
<text x="63.2" y="109.4">1</text>
<text x="63.2" y="112.4">2</text>
<text x="94.7" y="112.4">23</text>
<text x="94.7" y="109.4">24</text>
<text x="63.2" y="118.1">3</text>
<text x="94.7" y="118.1">22</text>
<text x="63.2" y="123.9">4</text>
<text x="94.7" y="123.9">21</text>
<text x="245.6" y="121">1</text>
<text x="245.6" y="123.9">2</text>
<text x="63.2" y="126.8">5</text>
<text x="94.7" y="126.8">20</text>
<text x="245.6" y="126.8">3</text>
<text x="245.6" y="129.7">4</text>
<text x="63.2" y="132.6">6</text>
<text x="94.7" y="132.6">19</text>
<text x="245.6" y="135.5">5</text>
<text x="63.2" y="138.4">7</text>
<text x="63.2" y="141.3">8</text>
<text x="94.7" y="141.3">17</text>
<text x="94.7" y="138.4">18</text>
<text x="245.6" y="138.4">6</text>
<text x="63.2" y="147.1">9</text>
<text x="94.7" y="147.1">16</text>
<text x="245.6" y="144.2">7</text>
<text x="245.6" y="150">8</text>
<text x="61.7" y="152.9">10</text>
<text x="61.7" y="155.8">11</text>
<text x="94.7" y="155.8">14</text>
<text x="94.7" y="152.9">15</text>
<text x="245.6" y="152.9">9</text>
<text x="61.7" y="161.5">12</text>
<text x="94.7" y="161.5">13</text>
<text x="115.3" y="184.7">1</text>
<text x="136.7" y="184.7">2</text>
</g>
<g font-size="2.6" fill="#004080">
<text x="250.5" y="122.9">VBUS</text>
<text x="250.5" y="125.7">D-</text>
<text x="250.5" y="128.7">D+</text>
<text x="250.5" y="131.5">GND</text>
<text x="250.5" y="137.3">SSRX-</text>
<text x="250.5" y="140.2">SSRX+</text>
<text x="250.5" y="146">GND_DRAIN</text>
<text x="250.5" y="151.8">SSTX-</text>
<text x="250.5" y="154.7">SSTX+</text>
</g>
</svg>
